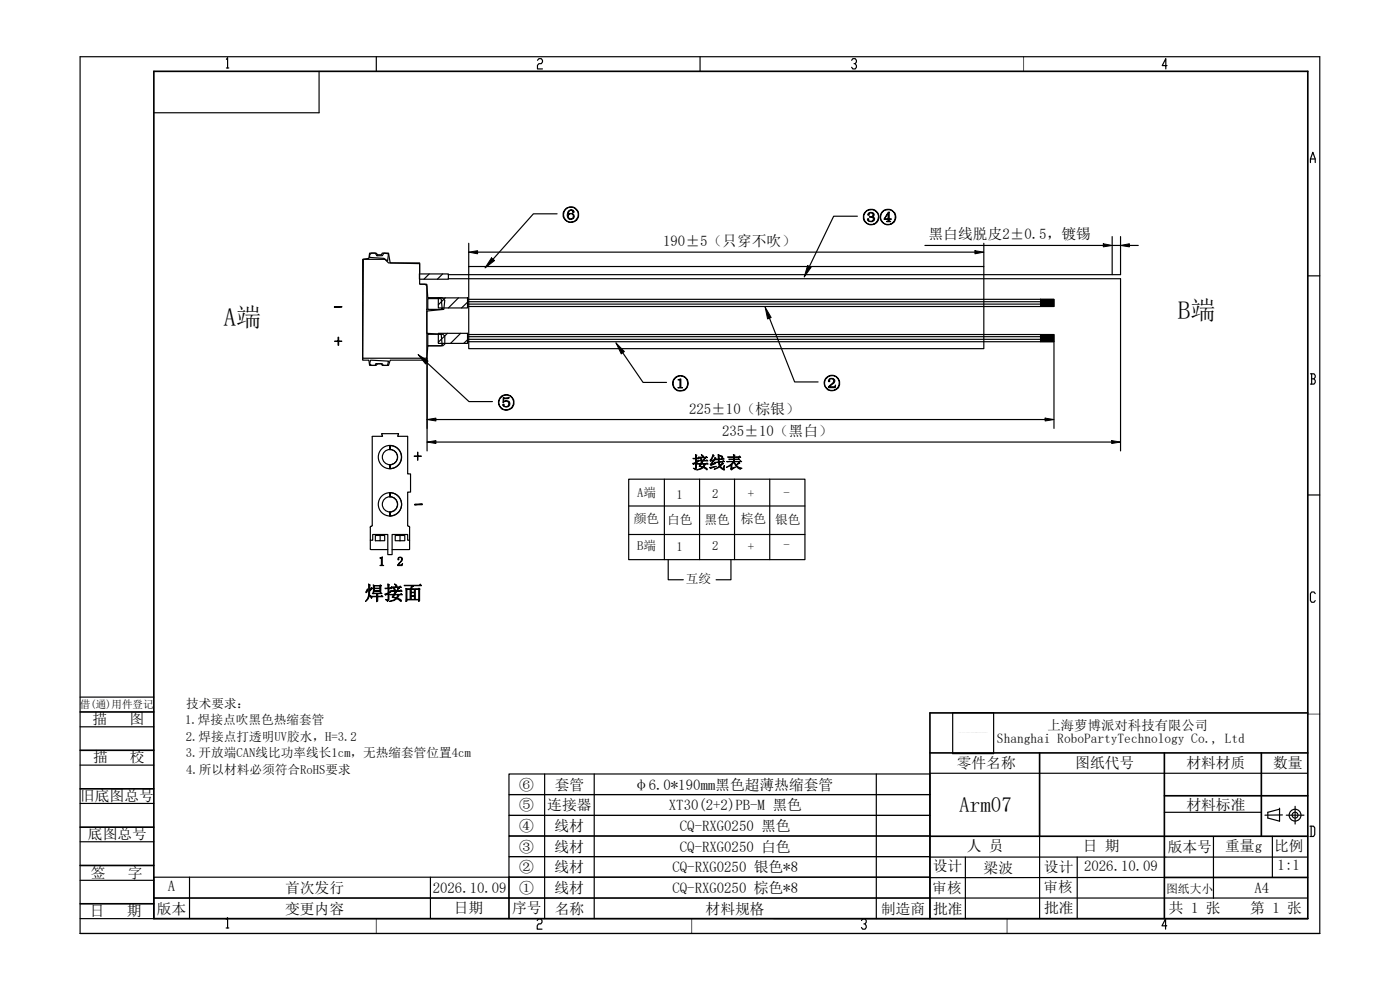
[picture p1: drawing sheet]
<svg xmlns="http://www.w3.org/2000/svg" width="297mm" height="210mm" viewBox="0 0 297 210" stroke-linecap="round" stroke-linejoin="round" font-family="sans-serif">
<g fill="none" stroke="#000" stroke-width=".35">
<path d="M32.6 15.1h244.8v179.8h-244.8zM17 151h15.6M17 159.1h15.6M197.3 159.7h80.1M220.5 159.7v17.7M247 159.7v35.2M267.6 159.7v17.7M277.4 151.2h-80.1v43.7M17 167.3h15.6M17 175.5h15.6M197.3 177.4h80.1M247 168.8h30.4"/>
<path d="M17 183.6h15.6M17 191.7h15.6M247 186.1h30.4"/>
</g>
<g fill="none" stroke="#000" stroke-width=".25">
<path d="M269 172.3l2.4-.7v2.6l-2.4-.7z"/>
<circle cx="274.7" cy="172.9" r="1.25"/>
<circle cx="274.7" cy="172.9" r=".63"/>
</g>
<path d="M79.8 12v3.1M148.5 12v3.1M277.4 58.5h2.6M277.4 105h2.6" fill="none" stroke="#000" stroke-width=".25"/>
<path d="M217.1 12v3.1M277.4 151.5h2.6M79.8 194.9v3.1M146.7 194.9v3.1M213.6 194.9v3.1" fill="none" stroke="#00f" stroke-width=".21"/>
<g fill="none" stroke="#000" stroke-width=".25">
<path d="M17 12h263v186h-263zM67.7 15.1v8.8h-35.1M17 147.9h15.6M17 154.2h15.6M17 170.4h15.6M17 178.6h15.6M17 162.3h15.6M197.3 164h80.1M247 172.3h20.6M271.4 171.6h.1M17 186.7h15.6M17 194.9h15.6"/>
<path d="M197.3 181.8h50M197.3 190.5h49.7M197.3 194.9h80.1M228.5 181.8v13.1M247 186.1l-49.7 .1"/>
</g>
<path d="M220.5 177.4v17.5M257.4 177.4v13.1M269.9 177.4v8.7M204.8 181.8v13.1M247 190.5h30.4M247.3 181.8h30.1" fill="none" stroke="#000" stroke-width=".25"/>
<path d="M272.1 172.9h-3.8M272.9 172.9h3.7M274.7 171v3.8" fill="none" stroke="#000" stroke-width=".25"/>
<!-- layer: 0 -->
<g fill="none" stroke="#000" stroke-width=".21">
<path d="M99.4 53.5l1.9-.3v.6zM104.3 54.7l.6 .6-2 1.5zM120.5 44.8a.66 .66 0 0 1 .7-.4 .66 .66 0 0 1 .6 .6l-.1 .1a.17 .17 0 0 1-.2-.1 .17 .17 0 0 1 .1-.3 .58 .58 0 0 0-1 .4v.4a.7 .7 0 0 1 .9-.2 .7 .7 0 0 1 .3 1 .7 .7 0 0 1-1 .2l-.4-.5zM171.3 56.3l.8 .4-1.5 2.1zM184.2 45.3a.67 .67 0 0 1 .8-.2 .67 .67 0 0 1 .4 .7l-.5 .2 .5 .2a.67 .67 0 0 1-.1 .8 .67 .67 0 0 1-.9 0l-.4-.4a.16 .16 0 0 1 .1-.2 .16 .16 0 0 1 .2 .1l-.1 .1a.51 .51 0 0 0 .7 .3 .51 .51 0 0 0 .2-.7l-.7-.1 .3-.1a.46 .46 0 0 0 .5-.6 .51 .51 0 0 0-.9 0l.1 .3h-.2zM188.4 45.3v1.1h-.7zM188.4 45h.2v1.4h.5l-.5 .1v.3l.3 .2h-.8l.2-.1 .1-.4h-.9zM206.8 53.2l1.9 .3-1.9 .3zM234.1 51.7l1.8 .4-1.8 .3zM237.7 52.1l1.9-.4v.7zM70.9 65h1.6l-1.6 .2zM71.7 71.5h.2v.8h.6l-.6 .1v.8h-.2v-.8h-.7l.7-.1z"/>
<path d="M88.7 75.2l2.1 1.4-.5 .6zM130.7 72.7l1.8 1.9-.7 .5zM162.3 65.2l1.3 2.2-.8 .3zM220.7 63.5h2.9v1.5h-2.9zM220.7 71h2.9v1.5h-2.9zM79 92.5l-.1 .1M86.4 92.5l.1 .1M88.6 95.9l.1 .8h.7l-.7 .1v.8l-.1-.8h-.7l.7-.1zM90.6 89l1.9-.3v.6zM90.6 93.8l1.9-.3v.6zM106.8 84.3l.6 .1 .6-.1v.2l-.3 .1-.8-.1v.7a.75 .75 0 0 1 .9-.2 .75 .75 0 0 1 .3 .9 .79 .79 0 0 1-.8 .5 .79 .79 0 0 1-.6-.6l.2-.1v.2a.56 .56 0 0 0 .8 .2 .56 .56 0 0 0 .1-.9 .56 .56 0 0 0-.8 0l-.3 .1zM143.8 80.5l.6-.1v1.7l.4 .2h-1l.4-.2v-1.4z"/>
<path d="M147.5 96.4l.4 .2-.2 .6 .4-.1 .2 .2h-.6v.7l.5-.1-.5 .2v1.2l-.3 .4-.3-.4 .4 .1v-1.2l-.4 .3-.2-.2 .6-.2v-.8l-.5-.1h.5zM148 97.7h1.2l.2-.6 .3 .2-.4 .4h.5l.1-.2 .3 .3h-1.3l.2 .1-.3 .4h1l.2-.1 .2 .2h-.5l-.4 .7 .6 .3 .1 .3-.8-.5-.5 .3-.9 .2 1.2-.6-.7-.2 .3-.5-.7-.1h.7l.3-.5zM148.2 97h1.5l.1-.2 .3 .3zM148.5 97.1l.4 .3-.1 .3zM148.8 96.5l.4 .3-.1 .2zM148.8 98.4h.6l-.3 .6-.6-.2zM150.5 99.2l1.5-.3-1.3 .5zM151.3 96.5l.2 .2-.7 .9h.6l.3-.6 .2 .2-.9 1.2 .8-.1-1 .4-.2-.3 .8-.8-.7 .3-.1-.3 .4-.4zM152.3 96.4l.4 .2-.1 .8 .6-.1 .1-.2 .3 .3-1 .1v.5l.6-.1 .2-.2 .3 .2-1.1 .1 .1 .7 .5-.6 .3 .3-.7 .5 .6 .5 .3-.7v1l-.5-.2-.5-.4-1.2 .5 1.1-.7-.2-.8h-.8l.8-.1v-.5l-.5 .1-.1-.2h.6zM152.8 96.6l.5 .2-.1 .4zM154.4 96.9h1.2v-.5l.3 .2-.1 .3h.9l.2-.2 .2 .3h-1.3v.4h.7l.2-.2 .2 .3h-1.1v.4h1l.2-.2 .4 .2h-1.6l.3 .7 .6-.6 .2 .3-.7 .4 .5 .4 .7 .2-.4 .3a2.18 2.18 0 0 1-1.3-1.6l-.4 .5v.9l.7-.3-.8 .6-.2-.2 .1-.8-1 .5 1.4-1.3h-1.3h1.4v-.4h-.9l-.1-.1h1v-.4l-1.1 .1zM175.9 80.5a.67 .67 0 0 1 1.1-.1 .67 .67 0 0 1-.4 1.1l-.7 .5h1.2l.2-.3-.1 .5h-1.5v-.2l.9-.7a.51 .51 0 0 0 .2-.7 .51 .51 0 0 0-.8-.1v.4l-.2 .1z"/>
<path d="M221.7 88.7l1.9 .3-1.9 .3zM235.8 93.5l1.9 .3-1.9 .3zM78.5 116.5l.1 .1M80.6 118.3l.5-.1v1.6l.3 .2h-.8l.3-.2v-1.4zM84.6 118.3a.52 .52 0 0 1 .7 .1 .52 .52 0 0 1-.2 .7l-.6 .7h.6l.3-.3-.1 .5h-.9l.1-.3a1.65 1.65 0 0 0 .7-1.2 .29 .29 0 0 0-.4-.3 .29 .29 0 0 0-.2 .4v.2l-.2-.1zM86.9 116.5l-.1 .1M88 106.9h1.6l-1.6 .2zM77.9 125a.43 .43 0 0 1 .1 .4 .43 .43 0 0 1-.4 .3zM78.2 123.9l.4 .2-.1 1.1 .3-.6 .3 .2-.2 .1a1.28 1.28 0 0 0-.5 1.3l.4 .3v.4l-.4-.6a1.73 1.73 0 0 1-.9 1.3 3.5 3.5 0 0 0 .7-2.9zM79 125.8h1.6l.2-.1 .2 .2h-.9v.6h.7l.2-.2 .3 .3h-1.2v.3a.57 .57 0 0 1-.2 .8v-1.1l-1-.1h1v-.6l-.8 .1zM79.2 124l.2 .2h1.1l.2-.2 .2 .2-.1 .2v1.1l-.2 .1v-.2h-1.2l-.2 .2zM79.4 124.3h1.2v.5h-1.2z"/>
<path d="M79.4 124.9h1.2v.4h-1.2zM82.3 123.8l.3 .2-.1 .8 .4-.2 .3 .3h-.7v.8l.5-.2-.5 .3v1.4l-.3 .4-.4-.5 .4 .1 .1-.1v-1.2l-.5 .4-.2-.3 .7-.2v-.9h-.5l-.1-.1h.6zM82.8 125.3h1.3l.4-.7 .3 .2-.6 .5h.7l.2-.2 .2 .3h-1.5l.3 .2-.4 .5h1.2l.2-.2 .3 .3h-.7l-.4 .6 .7 .4 .2 .2-.1 .2-.9-.6a2 2 0 0 1-1.6 .6l1.4-.7-.8-.2 .3-.5-.8-.1h.8l.3-.7-.9 .1zM83 124.5h1.8l.1-.2 .3 .3-2 .1zM83.4 124.7l.4 .3-.1 .3zM83.7 123.9l.5 .3-.1 .3zM83.7 126.2h.8l-.4 .6-.7-.2zM85.7 124.1h3.2l.3-.2 .2 .3h-1.9l.2 .2-.5 .5h1.6l.1-.1 .2 .2-.1 2.5-.2 .1v-.4h-2.5v.3l-.2 .1v-2.8l1 .1 .2-.7-1.4 .1zM86.3 125h.7v2.1h-.7zM87.2 126.5h.7v.6h-.7zM87.2 125h.7v.6h-.7zM87.2 125.7h.7v.7h-.7z"/>
<path d="M88.1 125h.7v2.1h-.7zM164.1 194.9h113.3"/>
<circle cx="121.1" cy="45.5" r="1.7"/>
<circle cx="121.1" cy="45.9" r=".57"/>
<circle cx="121.1" cy="45.5" r="1.57"/>
<circle cx="184.8" cy="46" r="1.68"/>
<circle cx="184.8" cy="46.1" r="1.55"/>
<circle cx="188.4" cy="46.1" r="1.57"/>
<circle cx="188.4" cy="46" r="1.68"/>
<circle cx="107.4" cy="85.4" r="1.56"/>
<circle cx="107.4" cy="85.4" r="1.66"/>
<circle cx="144.3" cy="81.3" r="1.66"/>
<circle cx="144.4" cy="81.3" r="1.55"/>
<circle cx="176.5" cy="81.2" r="1.56"/>
<circle cx="176.5" cy="81.3" r="1.66"/>
</g>
<g fill="none" stroke="#000" stroke-width=".25">
<path d="M77.1 55h4.6l.7 .8 6.6 .1v4.4h1.2l.3 .3v15.4h-13.6zM78.4 54l.4-.3h.8l.4 .5h1.1l.4-.5 .9 .1-.2 1.6-.7-.6-3.1-.2zM89 58.1h6.1v1.1h-6.1zM89 57.9v-2.1h-6.2l-.4-2.1h-1.3l-.2 .3h-.8l-.3-.3h-1.4l-.1 1.1-1.4 .2v21.4h1.4l.1 1.1h1.4l.3-.3h.8l.2 .3h1.3l.4-1.1h7.7l.3-3.1h3.2l.4-.3v-1.7l-.4-.4-3.5-.2v-4.7l3.7-.4 .2-1.9-.6-.6h-3l-.3-2.8h-1.3M91.1 58.1l-1.2 1.1M93.9 58.1l-1.1 1.1M95.1 59.1h142.6v36.5M99.4 56.5h109.3v17.5h-109.3zM99.4 51.6v4.9M101.3 53.5h105.5M118.2 45.4h-5l-8.6 9.6M181.9 45.9h-5l-5.2 10.6"/>
<path d="M196.2 52.1h37.9M208.7 51.6v4.9M235.9 50.2v8.1M235.9 52.1h1.8M237.7 50.2v8.1h-142.6M239.6 52.1h1.9M78.6 76.4l3.8 .2-.2 .9h-.9l-.2-.3h-1.3l-.2 .3h-.8l-.4-.3zM90.5 76.9l9 8.3h5M90.6 76v19.6M90.8 70.9h2.8l.2 2.3-.2 .1h-2.8zM90.8 63.3h2.8l.2 2.1-.2 .2h-2.8zM93 63.2h6.2v2.1h-6.2z"/>
<path d="M93 70.7h6.2v2.1h-6.2zM94.5 63.2l-1.5 1.5M94.9 70.7l-1.9 1.9M97.3 63.2l-2.2 2.1M97.7 70.7l-2.1 2.1M99.2 64.1l-1.3 1.2M99.2 72.1l-.8 .7M99.2 63.5h121.5M99.2 64h121.5M99.2 64.5h121.5M99.2 65h121.5M99.2 71h121.5"/>
<path d="M99.2 71.4h121.5M99.2 72h121.5M99.2 72.5h121.5M132.1 74.8l4.3 6.3h5M163.2 67.5l5.4 13.5h5M220.7 63.5h2.9v1.5h-2.9zM220.7 71h2.9v1.5h-2.9zM223.6 72.5v18.4M79 92.7v18.7l-.5 .4 .1 2.8h.5v-1.2h3.2v4.2h.9v-4.2h3.3v1.2h.4v-2.7M79.1 92.6h2.1l-.3-.6h3.7l-.2 .6h2M82.7 95.3a1.61 1.61 0 0 1 1.6 1.7 1.61 1.61 0 0 1-1.6 1.6M82.7 94.5a2.44 2.44 0 0 1 2.5 2.5 2.44 2.44 0 0 1-2.5 2.4"/>
<path d="M82.7 94.5v.9v-.9M82.7 98.6v.8v-.8M86.5 92.7v7.8h.6v3.9h-.6v7l.4 .4M92.5 89h129.2M92.5 93.8h143.3M78.6 114.6v1.9M78.7 116.6h3.6M79.6 113.6h1v1.1h-1zM80.6 113.6h1v1.1h-1M82.7 105.4a1.61 1.61 0 0 1 1.6 1.6 1.61 1.61 0 0 1-1.6 1.6M82.7 104.5a2.47 2.47 0 0 1 2.5 2.5 2.47 2.47 0 0 1-2.5 2.5M82.7 104.5v.9v-.9"/>
<path d="M82.7 108.6v.9v-.9M83.2 116.6h3.6M83.8 113.6h2.1v1.1h-2.1zM84.9 113.6v1.1M86.9 114.6v1.9M133.4 101.6h37.4v17.1h-37.4zM133.4 107.3h37.4M133.4 113.4h37.4M140.9 101.6v17.1M141.8 118.7v4.3h3.2M148.4 101.6v17.1M155.1 118.7v4.3h-3.2"/>
<path d="M155.8 101.6v17.1M163.3 101.6v17.1M202.1 151.2h8.7v8.7h-8.7zM108 177.3h89.3v4.4h-89.3zM108 173h89.3v4.3h-89.3zM108 168.5h89.3v4.5h-89.3zM108 164.2h89.3v4.3h-89.3zM115.5 164.2v30.7M126.1 164.2v30.7M185.9 164.2v30.7M32.6 190.5h75.4v4.4h-75.4zM32.6 186.1h75.4v4.4h-75.4z"/>
<path d="M40.2 186.1v8.8M91.3 186.1v8.8M108 190.5h89.3v4.4h-89.3zM108 186.1h89.3v4.4h-89.3zM108 181.7h89.3v4.4h-89.3z"/>
<circle cx="82.7" cy="97" r="2.47"/>
<circle cx="82.7" cy="97" r="1.61"/>
<circle cx="82.7" cy="107" r="2.47"/>
<circle cx="82.7" cy="107" r="1.61"/>
</g>
<g fill="#000">
<path d="M120.7 44.6a1.04 1.04 0 0 0-.4 1.1 1.04 1.04 0 0 0 .8 .8 .67 .67 0 0 0 .6-.9 .67 .67 0 0 0-1.1-.1 .76 .76 0 0 1 .5-.9l.5 .1a.18 .18 0 0 0-.1 .3 .18 .18 0 0 0 .3 0 .6 .6 0 0 0-.4-.5 .6 .6 0 0 0-.7 .1zM120.5 45.9a.6 .6 0 0 1 1.2 0 .6 .6 0 0 1-1.2 0zM119.4 45.5a1.7 1.7 0 0 0 3.4 0 1.7 1.7 0 0 0-3.4 0zM119.6 45.5a1.57 1.57 0 0 1 3.1 0 1.57 1.57 0 0 1-3.1 0z" fill-rule="evenodd"/>
<path d="M184.2 45.3v.4h.2l-.1-.3a.46 .46 0 0 1 .5-.2 .46 .46 0 0 1 .4 .4l-.2 .3-.6 .1 .7 .2a.49 .49 0 0 1-.2 .8 .49 .49 0 0 1-.6-.6h-.3a.77 .77 0 0 0 .8 .6 .77 .77 0 0 0 .7-.7l-.6-.3a.5 .5 0 0 0 .5-.5 .5 .5 0 0 0-.6-.4zM183.1 46a1.7 1.7 0 0 0 3.4 0 1.7 1.7 0 0 0-3.4 0zM183.3 46.1a1.55 1.55 0 0 1 3.1 0 1.55 1.55 0 0 1-3.1 0z" fill-rule="evenodd"/>
<path d="M188.4 45l-.9 1.5h.9l-.1 .4-.2 .1h.8l-.3-.2v-.3l.5-.1h-.5v-1.4zM188.4 45.3v1.1h-.7zM186.7 46a1.7 1.7 0 0 0 3.4 0 1.7 1.7 0 0 0-3.4 0zM186.8 46.1a1.57 1.57 0 0 1 3.1 0 1.57 1.57 0 0 1-3.1 0z" fill-rule="evenodd"/>
<path d="M71.7 71.5h.2v.8h.6l-.6 .1v.8h-.2v-.8h-.7l.7-.1z" fill-rule="evenodd"/>
<path d="M220.7 63.5h2.9v1.5h-2.9z" fill-rule="evenodd"/>
<path d="M220.7 71h2.9v1.5h-2.9z" fill-rule="evenodd"/>
<path d="M88.6 95.9l.1 .8h.7l-.7 .1v.8l-.1-.8h-.7l.7-.1z" fill-rule="evenodd"/>
<path d="M106.8 84.3l-.1 1a.68 .68 0 0 1 .7-.2 .68 .68 0 0 1 .5 .6 .53 .53 0 0 1-.4 .5 .53 .53 0 0 1-.6-.3v-.2l-.2 .1a.74 .74 0 0 0 1 .5 .74 .74 0 0 0 .2-1.2l-.5-.1-.5 .2v-.7l.8 .1 .3-.1v-.2l-.6 .1zM105.7 85.4a1.7 1.7 0 0 0 3.4 0 1.7 1.7 0 0 0-3.4 0zM105.8 85.4a1.6 1.6 0 0 1 3.2 0 1.6 1.6 0 0 1-3.2 0z" fill-rule="evenodd"/>
<path d="M143.8 80.5l.4 .2v1.4l-.4 .2h1l-.4-.2v-1.7zM142.7 81.3a1.66 1.66 0 0 0 3.3 0 1.66 1.66 0 0 0-3.3 0zM142.8 81.3a1.55 1.55 0 0 1 3.1 0 1.55 1.55 0 0 1-3.1 0z" fill-rule="evenodd"/>
<path d="M148.2 97l1.9 .1-.3-.3-.1 .2zM148.5 97.1l.3 .6 .1-.3zM148 97.7l.9 .1-.3 .5h-.7l.7 .1-.3 .5 .7 .2-1.2 .6 .9-.2 .5-.3 .8 .5-.1-.3-.6-.3 .4-.7h.5l-.2-.2-.2 .1h-1l.3-.4-.2-.1h1.3l-.3-.3-.1 .2h-.5l.4-.4-.3-.2-.2 .6zM148.8 98.4h.6l-.3 .6-.6-.2zM148.8 96.4l.3 .6 .1-.2zM147.5 96.4v.8h-.5l.5 .1v.8l-.6 .2 .2 .2 .4-.3v1.2l-.4-.1 .3 .4 .3-.4v-1.2l.5-.2-.5 .1v-.7h.6l-.2-.2-.4 .1 .2-.6z" fill-rule="evenodd"/>
<path d="M152.3 96.4l.1 1h-.6l.1 .2 .5-.1v.5l-.8 .1h.8l.2 .8-1.1 .7 1.2-.5 .5 .4 .5 .2v-1l-.3 .7-.6-.5 .7-.5-.3-.3-.5 .6-.1-.7 1.1-.1-.3-.2-.2 .2-.6 .1v-.5l1-.1-.3-.3-.1 .2-.6 .1 .1-.8zM152.8 96.6l.4 .6 .1-.4zM151.3 96.5l-.3 .7-.4 .4 .1 .3 .7-.3-.8 .8 .2 .3 1-.4-.8 .1 .9-1.2-.2-.2-.3 .6h-.6l.7-.9zM150.5 99.2l.2 .2 1.3-.5z" fill-rule="evenodd"/>
<path d="M154.4 96.9h1.2v-.5l.3 .2-.1 .3h.9l.2-.2 .2 .3h-1.3v.4h.7l.2-.2 .2 .3h-1.1v.4h1l.2-.2 .4 .2h-1.6l.3 .7 .6-.6 .2 .3-.7 .4 .5 .4 .7 .2-.4 .3a2.18 2.18 0 0 1-1.3-1.6l-.4 .5v.9l.7-.3-.8 .6-.2-.2 .1-.8-1 .5 1.4-1.3h-1.3h1.4v-.4h-.9l-.1-.1h1v-.4l-1.1 .1z" fill-rule="evenodd"/>
<path d="M174.8 81.3a1.7 1.7 0 0 0 3.4 0 1.7 1.7 0 0 0-3.4 0zM174.9 81.2a1.56 1.56 0 0 1 3.1 0 1.56 1.56 0 0 1-3.1 0zM176 80.3l-.2 .3v.4l.2-.1-.1-.2a.47 .47 0 0 1 .7-.3 .47 .47 0 0 1 .2 .7l-1.1 .9v.2h1.5l.1-.5-.2 .3h-1.2l.7-.5a.66 .66 0 0 0 .5-1 .66 .66 0 0 0-1.1-.2z" fill-rule="evenodd"/>
<path d="M80.6 118.3l.5-.1v1.6l.3 .2h-.8l.3-.2v-1.4z" fill-rule="evenodd"/>
<path d="M84.6 118.3a.52 .52 0 0 1 .7 .1 .52 .52 0 0 1-.2 .7l-.6 .7h.6l.3-.3-.1 .5h-.9l.1-.3a1.65 1.65 0 0 0 .7-1.2 .29 .29 0 0 0-.4-.3 .29 .29 0 0 0-.2 .4v.2l-.2-.1z" fill-rule="evenodd"/>
<path d="M79.2 124v1.6l.2-.2h1.2v.2l.2-.1v-1.1l.1-.2-.2-.2-.2 .2h-1.1zM79.4 124.3h1.2v.5h-1.2zM79.4 124.9h1.2v.4h-1.2zM79 125.8l.1 .2 .8-.1v.6h-1l1 .1v1.1a.57 .57 0 0 0 .2-.8v-.3h1.2l-.3-.3-.2 .2h-.7v-.6h.9l-.2-.2-.2 .1zM78.2 123.9v1.4a2.82 2.82 0 0 1-.7 2.3 1.73 1.73 0 0 0 .9-1.3l.4 .6 .1-.3a1.03 1.03 0 0 1-.5-.9 1.03 1.03 0 0 1 .7-.9l-.3-.2-.3 .6 .1-1.1zM77.9 125l-.3 .7a.43 .43 0 0 0 .4-.3 .43 .43 0 0 0-.1-.4z" fill-rule="evenodd"/>
<path d="M83 124.5l.2 .2 2-.1-.3-.3-.1 .2zM83.4 124.7l.3 .6 .1-.3zM82.8 125.3l.1 .2 .9-.1-.3 .7h-.8l.8 .1-.3 .5 .8 .2-1.4 .7a2.27 2.27 0 0 0 1.6-.6l.9 .6v-.3l-.8-.5 .4-.6h.7l-.3-.3-.2 .2h-1.2l.4-.5-.3-.2h1.5l-.2-.3-.2 .2h-.7l.6-.5-.3-.2-.4 .7zM83.7 126.2h.8l-.4 .6-.7-.2zM83.7 123.9l.4 .6 .1-.3zM82.3 123.8v1h-.6l.1 .1h.5v.9l-.7 .2 .2 .3 .5-.4v1.2l-.1 .1-.4-.1 .4 .5 .3-.4v-1.4l.5-.3-.5 .2v-.8h.7l-.3-.3-.4 .2 .1-.8z" fill-rule="evenodd"/>
<path d="M85.7 124.1l.2 .2 1.4-.1-.2 .7-1-.1v2.8l.2-.1v-.3h2.5v.4l.2-.1 .1-2.5-.2-.2-.1 .1h-1.6l.5-.5-.2-.2h1.9l-.2-.3-.3 .2zM86.3 125h.7v2.1h-.7zM87.2 126.5h.7v.6h-.7zM87.2 125h.7v.6h-.7zM87.2 125.7h.7v.7h-.7zM88.1 125h.7v2.1h-.7z" fill-rule="evenodd"/>
</g>
<g fill="#000">
<path d="M99.4 53.5l1.9-.3v.6zM104.3 54.7l.6 .6-2 1.5zM171.3 56.3l.8 .4-1.5 2.1zM206.8 53.2l1.9 .3-1.9 .3zM234.1 51.7l1.8 .4-1.8 .3zM237.7 52.1l1.9-.4v.7zM70.9 65h1.6l-1.6 .2zM70.9 65.2l1.6-.2v.2zM88.7 75.2l2.1 1.4-.5 .6zM130.7 72.7l1.8 1.9-.7 .5zM162.3 65.2l1.3 2.2-.8 .3zM90.6 89l1.9-.3v.6z"/>
<path d="M90.6 93.8l1.9-.3v.6zM221.7 88.7l1.9 .3-1.9 .3zM235.8 93.5l1.9 .3-1.9 .3zM88 106.9h1.6l-1.6 .2zM88 107.1l1.6-.2v.2z"/>
</g>
<g font-size="5.4">
<text x="47.4" y="69.2">A端</text>
<text x="249.9" y="67.6">B端</text>
</g>
<text font-size="4.5" x="203.5" y="172.2">Arm07</text>
<g font-size="3.1">
<text x="48" y="14.4">1</text>
<text x="114" y="14.6">2</text>
<text x="180.7" y="14.6">3</text>
<text x="246.6" y="14.6">4</text>
<text x="278" y="34.5">A</text>
<text x="140.7" y="52.3">190±5（只穿不吹）</text>
<text x="197" y="50.7">黑白线脱皮2±0.5，镀锡</text>
<text x="278" y="81.5">B</text>
<text x="146.2" y="87.7">225±10（棕银）</text>
<text x="153.2" y="92.6">235±10（黑白）</text>
<text x="278" y="127.8">C</text>
<text x="19.6" y="153.7">描</text>
<text x="27.5" y="153.7">图</text>
<text x="19.7" y="161.7">描</text>
<text x="27.6" y="161.7">校</text>
<text x="110.2" y="167.5">⑥</text>
<text x="117.7" y="167.5">套管</text>
<text x="134.5" y="167.5">φ6.0*190mm黑色超薄热缩套管</text>
<text x="203" y="162.9">零件名称</text>
<text x="228.1" y="162.9">图纸代号</text>
<text x="251.7" y="162.9">材料材质</text>
<text x="270.1" y="162.9">数量</text>
<text x="17" y="169.9">旧底图总号</text>
<text x="110.2" y="171.9">⑤</text>
<text x="116.1" y="171.9">连接器</text>
<text x="141.9" y="171.9">XT30(2+2)PB-M 黑色</text>
<text x="251.7" y="171.7">材料标准</text>
<text x="18.7" y="178">底图总号</text>
<text x="110.2" y="176.3">④</text>
<text x="117.6" y="176.3">线材</text>
<text x="144.2" y="176.3">CQ-RXG0250 黑色</text>
<text x="277.9" y="177.4">D</text>
<text x="110.2" y="185">②</text>
<text x="110.2" y="180.6">③</text>
<text x="117.6" y="185">线材</text>
<text x="117.6" y="180.6">线材</text>
<text x="142.7" y="185.1">CQ-RXG0250 银色*8</text>
<text x="144.2" y="180.6">CQ-RXG0250 白色</text>
<text x="197.9" y="184.8">设计</text>
<text x="205.1" y="180.5">人 员</text>
<text x="208.7" y="185.2">梁波</text>
<text x="221.5" y="184.9">设计</text>
<text x="229.7" y="180.5">日 期</text>
<text x="230" y="184.9">2026.10.09</text>
<text x="247.7" y="180.7">版本号</text>
<text x="259.9" y="180.5">重量g</text>
<text x="270.3" y="180.5">比例</text>
<text x="271" y="184.6">1:1</text>
<text x="19.3" y="186.2">签</text>
<text x="27.1" y="186.2">字</text>
<text x="35.6" y="189">A</text>
<text x="60.5" y="189.4">首次发行</text>
<text x="91.8" y="189.5">2026.10.09</text>
<text x="110.2" y="189.4">①</text>
<text x="117.6" y="189.4">线材</text>
<text x="142.7" y="189.4">CQ-RXG0250 棕色*8</text>
<text x="197.8" y="189.5">审核</text>
<text x="221.4" y="189.3">审核</text>
<text x="266.1" y="189.3">A4</text>
<text x="19.1" y="194.3">日</text>
<text x="26.9" y="194.3">期</text>
<text x="33.2" y="193.8">版本</text>
<text x="48" y="196.8">1</text>
<text x="60.5" y="193.8">变更内容</text>
<text x="96.3" y="193.7">日期</text>
<text x="108.6" y="193.7">序号</text>
<text x="114" y="197.1">2</text>
<text x="117.7" y="193.8">名称</text>
<text x="149.7" y="193.8">材料规格</text>
<text x="182.8" y="197.1">3</text>
<text x="186.9" y="193.8">制造商</text>
<text x="197.9" y="193.9">批准</text>
<text x="221.5" y="193.7">批准</text>
<text x="246.5" y="197.1">4</text>
<text x="248" y="193.6">共 1 张</text>
<text x="265.2" y="193.6">第 1 张</text>
</g>
<g font-size="2.8">
<text x="222.2" y="154.8">上海萝博派对科技有限公司</text>
<text x="211.5" y="157.6">Shanghai RoboPartyTechnology Co., Ltd</text>
</g>
<g font-size="2.7">
<text x="135.2" y="105.4">A端</text>
<text x="143.5" y="105.8">1</text>
<text x="151.1" y="105.7">2</text>
<text x="158.7" y="105.7">+</text>
<text x="166.2" y="105.4">-</text>
<text x="134.4" y="111">颜色</text>
<text x="141.6" y="111.1">白色</text>
<text x="149.4" y="111.1">黑色</text>
<text x="157.1" y="111">棕色</text>
<text x="164.5" y="111.1">银色</text>
<text x="135.2" y="116.7">B端</text>
<text x="143.5" y="116.8">1</text>
<text x="151.1" y="116.7">2</text>
<text x="158.7" y="116.8">+</text>
<text x="166.2" y="116.5">-</text>
<text x="145.5" y="123.6">互绞</text>
<text x="39.3" y="153.7">1.焊接点吹黑色热缩套管</text>
<text x="39.5" y="150.2">技术要求：</text>
<text x="39.4" y="157.2">2.焊接点打透明UV胶水，H=3.2</text>
<text x="39.4" y="160.6">3.开放端CAN线比功率线长1cm，无热缩套管位置4cm</text>
<text x="39.5" y="164.1">4.所以材料必须符合RoHS要求</text>
</g>
<text font-size="2.5" x="247.4" y="189.3">图纸大小</text>
<text font-size="2.2" x="16.9" y="150.2">借(通)用件登记</text>
</svg>
